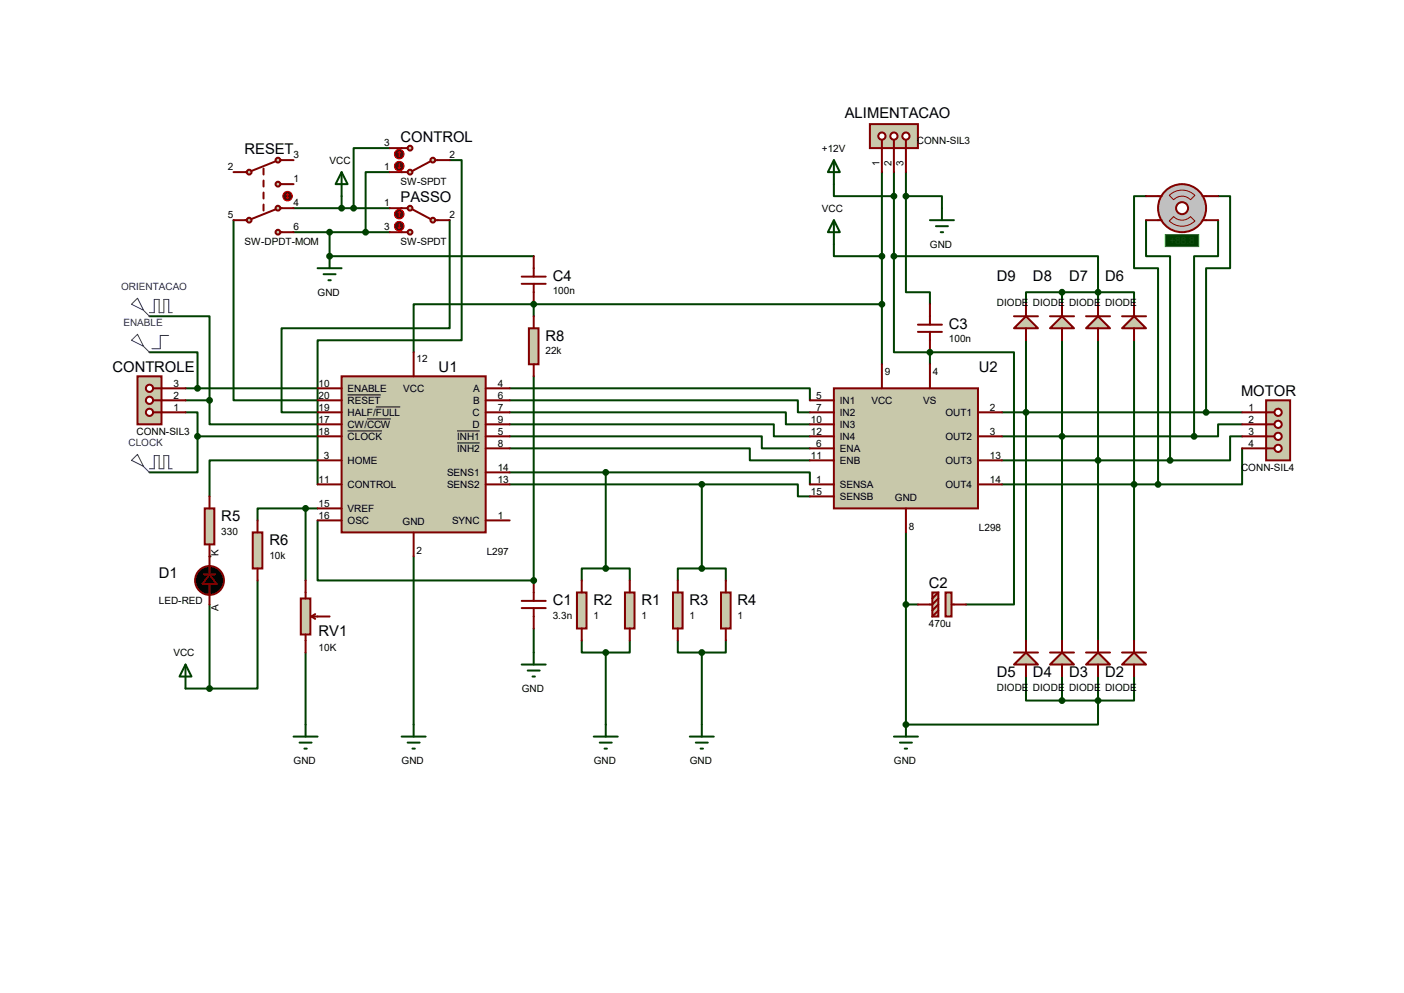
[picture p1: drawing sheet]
<svg xmlns="http://www.w3.org/2000/svg" width="297mm" height="210mm" viewBox="0 0 297 210" stroke-linecap="round" stroke-linejoin="round" font-family="sans-serif">
<g fill="none" stroke="#004000" stroke-width=".42">
<path d="M67.2 97.4h-22.9v7.6M107.8 82.1h63.5v2.6M107.8 84.7h61v2.5h2.5M107.8 92.3h53.4v2.5h10.1M107.8 94.8h50.8v2.6h12.7M107.8 87.2h58.4v2.5h5.1M107.8 89.7h55.9v2.6h7.6M107.8 99.9h20.3M128.1 99.9h43.2v2.5M128.1 99.9v20.3M107.8 102.4h40.7M148.5 102.4h20.3v2.6h2.5"/>
<path d="M148.5 102.4v17.8M128.1 120.2h-5v2.6M128.1 120.2h5.1v2.6M148.5 120.2h-5.1v2.6M148.5 120.2h5v2.6"/>
</g>
<circle cx="44.3" cy="117.7" r=".21" fill="#004000"/>
<g fill="none" stroke="#004000" stroke-width=".42">
<path d="M196.7 77v-2.5h17.8v53.3h-10.2M64.6 107.5h-10.1v2.6M64.6 107.5h2.6M64.6 107.5v15.3M87.5 117.7v35.5M64.6 138v15.2M112.9 132.9v5.1M123.1 135.5v2.5h5M128.1 138v15.2M133.2 135.5v2.5h-5.1M143.4 135.5v2.5h5.1M148.5 138v15.2"/>
<path d="M153.5 135.5v2.5h-5"/>
</g>
<circle cx="196.7" cy="74.5" r=".21" fill="#004000"/>
<g fill="none" stroke="#004000" stroke-width=".42">
<path d="M95.1 33.9h2.6v38.1h-30.5v30.4M176.4 38.9v2.6h12.7M186.6 36.4v17.8h-10.2v-2.6M189.1 36.4v38.1h7.6M191.6 36.4v5.1M49.4 46.6v38.1h17.8M62.1 49.1h7.6M72.3 41.5v2.5h-10.2M95.1 46.6v22.8h-35.5v17.8h7.6M191.6 41.5h7.7v2.5M191.6 41.5v20.3h5.1v2.5M39.2 87.2h2.6v5.1"/>
<path d="M41.8 92.3v7.6h-10.2M41.8 92.3h25.4M191.6 112.6v40.6M44.3 127.8v17.8M54.5 122.8v22.8h-10.2M191.6 127.8h2.6M39.2 145.6h5.1"/>
</g>
<circle cx="191.6" cy="153.2" r=".21" fill="#004000"/>
<g fill="none" stroke="#004000" stroke-width=".42">
<path d="M82.4 36.4h-5.1v12.7M82.4 31.3h-7.6v12.7M69.7 49.1h12.7M72.3 44h10.1M189.1 54.2h43.2v7.6M242.4 46.6v7.6h5.1v43.2M242.4 41.5h-2.5v15.2h5.1v45.7M257.7 46.6v7.6h-5.1v38.1M257.7 41.5h2.5v15.2h-5.1v30.5M31.6 74.5h10.2v7.6M31.6 66.9h12.7v17.8M112.9 64.3v2.6"/>
<path d="M217 72v63.5M224.7 61.8h-7.7v2.5M224.7 61.8v2.5M224.7 72v63.5M224.7 61.8h7.6M232.3 61.8h7.6v2.5M232.3 61.8v2.5M232.3 72v63.5M239.9 72v63.5M39.2 82.1h28M39.2 84.7h5.1M44.3 84.7v5h22.9"/>
<path d="M212 87.2h50.8M212 92.3h40.6M212 97.4h35.5M262.8 92.3h-2.6v5.1h-12.7M262.8 94.8v7.6h-17.8M262.8 89.7h-5.1v2.6h-5.1M212 102.4h33M217 143.1v5.1h7.7M224.7 143.1v5.1M224.7 148.2h7.6M232.3 148.2v5h-40.7M232.3 143.1v5.1"/>
<path d="M239.9 143.1v5.1h-7.6"/>
</g>
<circle cx="112.9" cy="64.3" r=".21" fill="#004000"/>
<path d="M186.6 54.2v22.8M186.6 64.3h-99.1v10.2M67.2 110.1v12.7h45.7" fill="none" stroke="#004000" stroke-width=".42"/>
<circle cx="112.9" cy="122.8" r=".21" fill="#004000"/>
<path d="M69.7 49.1v5.1M112.9 79.6v43.2" fill="none" stroke="#004000" stroke-width=".42"/>
<circle cx="69.7" cy="54.2" r=".21" fill="#004000"/>
<path d="M69.7 54.2h43.2" fill="none" stroke="#004000" stroke-width=".42"/>
<path d="M72.3 79.6h30.4v33h-30.4z" fill="#c8c8aa" stroke="#800000" stroke-width=".42"/>
<g fill="none" stroke="#800000" stroke-width=".42">
<path d="M87.5 74.5v5.1M67.2 87.2h5.1M67.2 89.7h5.1M67.2 92.3h5.1M67.2 97.4h5.1M67.2 84.7h5.1M67.2 82.1h5.1M102.7 87.2h5.1M102.7 89.7h5.1M102.7 92.3h5.1M102.7 84.7h5.1M102.7 82.1h5.1"/>
<path d="M102.7 94.8h5.1M102.7 99.9h5.1M67.2 110.1h5.1M67.2 102.4h5.1M67.2 107.5h5.1M87.5 112.6v5.1M102.7 110.1h5.1M102.7 102.4h5.1"/>
</g>
<path d="M73.5 91.1h7.3M73.5 83.5h7.1M77.6 88.6h5.1M79.5 86.1h5.2M96.7 91.1h4.8M96.7 93.7h4.8" fill="none" stroke="#000" stroke-width=".21"/>
<path d="M176.4 82.1h30.5v25.4h-30.5z" fill="#c8c8aa" stroke="#800000" stroke-width=".42"/>
<g fill="none" stroke="#800000" stroke-width=".42">
<path d="M186.6 77v5.1M196.7 77v5.1M171.3 84.7h5.1M171.3 87.2h5.1M171.3 94.8h5.1M171.3 92.3h5.1M171.3 97.4h5.1M171.3 89.7h5.1M206.9 87.2h5.1M206.9 92.3h5.1M206.9 97.4h5.1M171.3 102.4h5.1"/>
<path d="M171.3 105h5.1M191.6 107.5v5.1M206.9 102.4h5.1"/>
</g>
<path d="M132.2 125.3h2v7.6h-2z" fill="#c8c8aa" stroke="#800000" stroke-width=".42"/>
<path d="M133.2 122.8v2.5M133.2 132.9v2.6" fill="none" stroke="#800000" stroke-width=".42"/>
<path d="M122 125.3h2.1v7.6h-2.1z" fill="#c8c8aa" stroke="#800000" stroke-width=".42"/>
<path d="M123.1 122.8v2.5M123.1 132.9v2.6" fill="none" stroke="#800000" stroke-width=".42"/>
<path d="M142.4 125.3h2v7.6h-2z" fill="#c8c8aa" stroke="#800000" stroke-width=".42"/>
<path d="M143.4 122.8v2.5M143.4 132.9v2.6" fill="none" stroke="#800000" stroke-width=".42"/>
<path d="M152.5 125.3h2.1v7.6h-2.1z" fill="#c8c8aa" stroke="#800000" stroke-width=".42"/>
<path d="M44.3 117.7v3.8M44.3 123.5v4.3M153.5 122.8v2.5M153.5 132.9v2.6" fill="none" stroke="#800000" stroke-width=".42"/>
<g fill="#004000" stroke="#004000" stroke-width=".42">
<circle cx="128.1" cy="120.2" r=".51"/>
<circle cx="128.1" cy="99.9" r=".51"/>
<circle cx="148.5" cy="120.2" r=".51"/>
<circle cx="148.5" cy="102.4" r=".51"/>
</g>
<circle cx="44.3" cy="122.8" r="3" fill="#000" stroke="#800000" stroke-width=".42"/>
<path d="M43.1 121.5h2.5" fill="none" stroke="#800000" stroke-width=".38"/>
<path d="M44.3 121.5l1.5 2h-3z" fill="#000" stroke="#800000" stroke-width=".38"/>
<path d="M43.3 107.5h2v7.6h-2z" fill="#c8c8aa" stroke="#800000" stroke-width=".42"/>
<path d="M44.3 105v2.5M44.3 115.1v2.6" fill="none" stroke="#800000" stroke-width=".42"/>
<g fill="none" stroke="#004000" stroke-width=".42">
<path d="M176.4 46.6l1.3 2.5h-2.6zM176.4 46.6v5M85 155.8h5M86.2 157.1h2.6M87.2 158.3h.6M87.5 153.2v2.6M125.6 155.8h5.1M126.9 157.1h2.5M127.9 158.3h.5M128.1 153.2v2.6M145.9 155.8h5.1M147.2 157.1h2.5"/>
<path d="M148.2 158.3h.5M148.5 153.2v2.6M189.1 155.8h5.1M190.4 157.1h2.5M191.4 158.3h.5M191.6 153.2v2.6"/>
</g>
<g fill="#004000" stroke="#004000" stroke-width=".42">
<circle cx="128.1" cy="138" r=".51"/>
<circle cx="148.5" cy="138" r=".51"/>
</g>
<g fill="#c8c8aa" stroke="#800000" stroke-width=".42">
<path d="M200 125.3h1.3v5.1h-1.3z"/>
<path d="M197.2 125.3h1.3v5.1h-1.3z"/>
</g>
<path d="M198.5 126.6l-1.3 1.2h-3M198.5 129.1l-1.3 1.3M198.5 127.8l-1.3 1.3M198.5 125.3l-1.3 1.3M201.3 127.8h3" fill="none" stroke="#800000" stroke-width=".42"/>
<path d="M111.9 69.4h2v7.6h-2z" fill="#c8c8aa" stroke="#800000" stroke-width=".42"/>
<path d="M112.9 66.9v2.5M112.9 77v2.6" fill="none" stroke="#800000" stroke-width=".42"/>
<path d="M39.2 140.5l1.3 2.6h-2.5zM39.2 140.5v5.1" fill="none" stroke="#004000" stroke-width=".42"/>
<path d="M53.5 112.6h2v7.6h-2z" fill="#c8c8aa" stroke="#800000" stroke-width=".42"/>
<path d="M54.5 110.1v2.5M54.5 120.2v2.6" fill="none" stroke="#800000" stroke-width=".42"/>
<path d="M63.6 126.6h2.1v7.6h-2.1z" fill="#c8c8aa" stroke="#800000" stroke-width=".42"/>
<path d="M64.6 122.8v3.8M64.6 134.2v3.8M65.9 130.4l.8 .5M65.9 130.4h3.8M66.7 129.9l-.8 .5" fill="none" stroke="#800000" stroke-width=".42"/>
<circle cx="64.6" cy="107.5" r=".51" fill="#004000" stroke="#004000" stroke-width=".42"/>
<path d="M62.1 155.8h5.1M63.4 157.1h2.5M64.4 158.3h.5M64.6 153.2v2.6" fill="none" stroke="#004000" stroke-width=".42"/>
<path d="M239.9 138l2.5 2.5h-5z" fill="#c8c8aa" stroke="#800000" stroke-width=".42"/>
<path d="M237.4 138h5M239.9 135.5v2.5M239.9 140.5v2.6" fill="none" stroke="#800000" stroke-width=".42"/>
<path d="M232.3 138l2.5 2.5h-5.1z" fill="#c8c8aa" stroke="#800000" stroke-width=".42"/>
<path d="M229.7 138h5.1M232.3 135.5v2.5M232.3 140.5v2.6" fill="none" stroke="#800000" stroke-width=".42"/>
<path d="M224.7 138l2.5 2.5h-5.1z" fill="#c8c8aa" stroke="#800000" stroke-width=".42"/>
<path d="M222.1 138h5.1M224.7 135.5v2.5M224.7 140.5v2.6" fill="none" stroke="#800000" stroke-width=".42"/>
<path d="M217 138l2.6 2.5h-5.1z" fill="#c8c8aa" stroke="#800000" stroke-width=".42"/>
<path d="M214.5 138h5.1M217 135.5v2.5M217 140.5v2.6" fill="none" stroke="#800000" stroke-width=".42"/>
<path d="M239.9 66.9l2.5 2.5h-5z" fill="#c8c8aa" stroke="#800000" stroke-width=".42"/>
<path d="M237.4 66.9h5M239.9 64.3v2.6M239.9 69.4v2.6" fill="none" stroke="#800000" stroke-width=".42"/>
<path d="M232.3 66.9l2.5 2.5h-5.1z" fill="#c8c8aa" stroke="#800000" stroke-width=".42"/>
<path d="M229.7 66.9h5.1M232.3 64.3v2.6M232.3 69.4v2.6" fill="none" stroke="#800000" stroke-width=".42"/>
<path d="M224.7 66.9l2.5 2.5h-5.1z" fill="#c8c8aa" stroke="#800000" stroke-width=".42"/>
<path d="M222.1 66.9h5.1M224.7 64.3v2.6M224.7 69.4v2.6" fill="none" stroke="#800000" stroke-width=".42"/>
<path d="M214.5 69.4l2.5-2.5 2.6 2.5z" fill="#c8c8aa" stroke="#800000" stroke-width=".42"/>
<g fill="none" stroke="#800000" stroke-width=".42">
<path d="M110.4 58.5h5M112.9 54.2v4.3M110.4 60h5M112.9 60v4.3M194.2 70.2h5.1M194.2 68.7h5.1M196.7 64.3v4.4M196.7 70.2v4.3M214.5 66.9h5.1M217 64.3v2.6M217 69.4v2.6M110.4 128.6h5"/>
<path d="M110.4 127.1h5M112.9 122.8v4.3M112.9 128.6v4.3"/>
</g>
<g fill="none" stroke="#004000" stroke-width=".42">
<path d="M72.3 36.4l1.2 2.5h-2.5zM72.3 36.4v5.1M67.2 56.7h5.1M68.5 58h2.5M69.5 59.3h.5M69.7 54.2v2.5M196.7 46.6h5.1M198 47.8h2.5M199 49.1h.5M199.3 44v2.6M112.9 138v2.5M110.4 140.5h5"/>
<path d="M111.6 141.8h2.6M112.6 143.1h.6"/>
</g>
<circle cx="196.7" cy="74.5" r=".51" fill="#004000" stroke="#004000" stroke-width=".42"/>
<g fill="#c8c8aa" stroke="#800000" stroke-width=".42">
<circle cx="52.7" cy="36.4" r=".51"/>
<circle cx="58.8" cy="38.9" r=".51"/>
</g>
<path d="M51.9 36.4h.3M59.3 38.9h.3" fill="none" stroke="#800000" stroke-width=".42"/>
<circle cx="58.8" cy="33.9" r=".51" fill="#c8c8aa" stroke="#800000" stroke-width=".42"/>
<path d="M58.3 34.1l-5.1 2.1M59.3 33.9h.3" fill="none" stroke="#800000" stroke-width=".42"/>
<g fill="#c8c8aa" stroke="#800000" stroke-width=".42">
<circle cx="52.7" cy="46.6" r=".51"/>
<circle cx="58.8" cy="49.1" r=".51"/>
</g>
<path d="M51.9 46.6h.3M59.3 49.1h.3" fill="none" stroke="#800000" stroke-width=".42"/>
<circle cx="58.8" cy="44" r=".51" fill="#c8c8aa" stroke="#800000" stroke-width=".42"/>
<path d="M49.4 36.4h2.5M55.8 35.6v1.3M55.8 38.2v1.3M59.6 33.9h2.5M59.6 38.9h2.5M49.4 46.6h2.5M55.8 40.7v1.3M55.8 43.3v1.2M58.3 44.3l-5.1 2M59.3 44h2.8M59.6 49.1h2.5" fill="none" stroke="#800000" stroke-width=".42"/>
<circle cx="60.8" cy="41.5" r="1.02" fill="#400000" stroke="#f00" stroke-width=".21"/>
<path d="M60.6 41.7l.2 .3M60.8 41v1M60.8 41l-.2 .2M60.8 41l.3 .2M61.1 41.7l-.3 .3" fill="none" stroke="#f00" stroke-width=".21"/>
<circle cx="91.6" cy="46.6" r=".51" fill="#c8c8aa" stroke="#800000" stroke-width=".42"/>
<path d="M92.1 46.6h.5" fill="none" stroke="#800000" stroke-width=".42"/>
<circle cx="86.7" cy="44" r=".51" fill="#c8c8aa" stroke="#800000" stroke-width=".42"/>
<path d="M85 44h1.2M87.2 44.3l3.9 2" fill="none" stroke="#800000" stroke-width=".42"/>
<circle cx="86.7" cy="49.1" r=".51" fill="#c8c8aa" stroke="#800000" stroke-width=".42"/>
<path d="M82.4 49.1h3.8M82.4 44h2.6M92.6 46.6h2.5" fill="none" stroke="#800000" stroke-width=".42"/>
<circle cx="84.5" cy="47.8" r="1.02" fill="#400000" stroke="#f00" stroke-width=".21"/>
<path d="M84.2 48.1l.3 .2M84.5 47.3v1M84.7 48.1l-.2 .2" fill="none" stroke="#f00" stroke-width=".21"/>
<circle cx="84.5" cy="45.3" r="1.02" fill="#400000" stroke="#f00" stroke-width=".21"/>
<path d="M84.5 44.8l.2 .2M84.5 44.8l-.3 .2M84.5 44.8v1" fill="none" stroke="#f00" stroke-width=".21"/>
<g fill="#004000" stroke="#004000" stroke-width=".42">
<circle cx="72.3" cy="44" r=".51"/>
<circle cx="69.7" cy="49.1" r=".51"/>
</g>
<path d="M267.8 84.7h5.1v12.7h-5.1z" fill="#c8c8aa" stroke="#800000" stroke-width=".42"/>
<path d="M267.8 87.2h1.8" fill="none" stroke="#800000" stroke-width=".42"/>
<circle cx="270.4" cy="87.2" r=".76" fill="#fff" stroke="#800000" stroke-width=".42"/>
<path d="M267.8 89.7h1.8" fill="none" stroke="#800000" stroke-width=".42"/>
<circle cx="270.4" cy="89.7" r=".76" fill="#fff" stroke="#800000" stroke-width=".42"/>
<path d="M267.8 92.3h1.8" fill="none" stroke="#800000" stroke-width=".42"/>
<circle cx="270.4" cy="92.3" r=".76" fill="#fff" stroke="#800000" stroke-width=".42"/>
<path d="M267.8 94.8h1.8" fill="none" stroke="#800000" stroke-width=".42"/>
<circle cx="270.4" cy="94.8" r=".76" fill="#fff" stroke="#800000" stroke-width=".42"/>
<path d="M262.8 87.2h5M262.8 89.7h5M262.8 92.3h5M262.8 94.8h5" fill="none" stroke="#800000" stroke-width=".42"/>
<path d="M29.1 79.6h5.1v10.1h-5.1z" fill="#c8c8aa" stroke="#800000" stroke-width=".42"/>
<path d="M32.4 87.2h1.8" fill="none" stroke="#800000" stroke-width=".42"/>
<circle cx="31.6" cy="87.2" r=".76" fill="#fff" stroke="#800000" stroke-width=".42"/>
<path d="M32.4 84.7h1.8" fill="none" stroke="#800000" stroke-width=".42"/>
<circle cx="31.6" cy="84.7" r=".76" fill="#fff" stroke="#800000" stroke-width=".42"/>
<path d="M32.4 82.1h1.8" fill="none" stroke="#800000" stroke-width=".42"/>
<circle cx="31.6" cy="82.1" r=".76" fill="#fff" stroke="#800000" stroke-width=".42"/>
<path d="M34.2 87.2h5M34.2 84.7h5M34.2 82.1h5" fill="none" stroke="#800000" stroke-width=".42"/>
<path d="M184 26.2h10.2v5.1h-10.2z" fill="#c8c8aa" stroke="#800000" stroke-width=".42"/>
<path d="M186.6 29.5v1.8" fill="none" stroke="#800000" stroke-width=".42"/>
<circle cx="186.6" cy="28.8" r=".76" fill="#fff" stroke="#800000" stroke-width=".42"/>
<path d="M189.1 29.5v1.8" fill="none" stroke="#800000" stroke-width=".42"/>
<circle cx="189.1" cy="28.8" r=".76" fill="#fff" stroke="#800000" stroke-width=".42"/>
<path d="M191.6 29.5v1.8" fill="none" stroke="#800000" stroke-width=".42"/>
<circle cx="191.6" cy="28.8" r=".76" fill="#fff" stroke="#800000" stroke-width=".42"/>
<path d="M186.6 31.3v5.1M189.1 31.3v5.1M191.6 31.3v5.1" fill="none" stroke="#800000" stroke-width=".42"/>
<circle cx="186.6" cy="54.2" r=".51" fill="#004000" stroke="#004000" stroke-width=".42"/>
<circle cx="91.6" cy="33.9" r=".51" fill="#c8c8aa" stroke="#800000" stroke-width=".42"/>
<path d="M92.1 33.9h.5" fill="none" stroke="#800000" stroke-width=".42"/>
<circle cx="86.7" cy="36.4" r=".51" fill="#c8c8aa" stroke="#800000" stroke-width=".42"/>
<path d="M85 36.4h1.2M91.1 34.1l-3.9 2.1" fill="none" stroke="#800000" stroke-width=".42"/>
<circle cx="86.7" cy="31.3" r=".51" fill="#c8c8aa" stroke="#800000" stroke-width=".42"/>
<path d="M82.4 31.3h3.8M82.4 36.4h2.6M92.6 33.9h2.5" fill="none" stroke="#800000" stroke-width=".42"/>
<circle cx="84.5" cy="32.6" r="1.02" fill="#400000" stroke="#f00" stroke-width=".21"/>
<path d="M84.5 32.1l.2 .2M84.5 32.1l-.3 .2M84.5 32.1v1" fill="none" stroke="#f00" stroke-width=".21"/>
<circle cx="84.5" cy="35.1" r="1.02" fill="#400000" stroke="#f00" stroke-width=".21"/>
<path d="M84.2 35.4l.3 .2M84.5 34.6v1M84.7 35.4l-.2 .2" fill="none" stroke="#f00" stroke-width=".21"/>
<g fill="#004000" stroke="#004000" stroke-width=".42">
<circle cx="191.6" cy="127.8" r=".51"/>
<circle cx="189.1" cy="41.5" r=".51"/>
<circle cx="44.3" cy="145.6" r=".51"/>
<circle cx="189.1" cy="54.2" r=".51"/>
</g>
<path d="M176.4 33.9l1.3 2.5h-2.6zM176.4 33.9v5" fill="none" stroke="#004000" stroke-width=".42"/>
<circle cx="250.1" cy="44" r="5.1" fill="#c0c0c0" stroke="#800000" stroke-width=".42"/>
<circle cx="250.1" cy="44" r="1.27" fill="#fff" stroke="#800000" stroke-width=".42"/>
<path d="M245 41.5h.7M245 46.6h.7M254.4 41.5h.7M254.4 46.6h.7" fill="none" stroke="#800000" stroke-width=".42"/>
<path d="M246.5 49.6h7.1v2.6h-7.1z" fill="#004000" stroke="#0f0" stroke-width=".21"/>
<path d="M247.4 46.7l.9-.9a2.46 2.46 0 0 0 3.5 0l1 .9a3.9 3.9 0 0 1-5.4 0zM247.4 41.3a3.9 3.9 0 0 1 5.4 0l-1 .9a2.46 2.46 0 0 0-3.5 0z" fill="none" stroke="#800000" stroke-width=".21"/>
<path d="M242.4 41.5h2.6M242.4 46.6h2.6M255.1 41.5h2.6M255.1 46.6h2.6" fill="none" stroke="#800000" stroke-width=".42"/>
<path d="M27.8 72l1.3-1.3 1.3 2.5zM29.1 63.1l1.3 2.5-2.6-1.3zM30.4 73.2l1.2 1.3M30.4 65.6l1.2 1.3M31.6 66.1h1v-2.8h1.1v2.8h1v-2.8h1v2.8h.7M35.7 71h-1.8v2.7h-1.8M27.8 97.4l1.3-1.3 1.3 2.5zM30.4 98.6l1.2 1.3M31.6 99.1h1v-2.7h1.1v2.7h1v-2.7h1v2.7h.7" fill="none" stroke="#0000c0" stroke-width=".21"/>
<g fill="#004000" stroke="#004000" stroke-width=".42">
<circle cx="41.8" cy="92.3" r=".51"/>
<circle cx="191.6" cy="41.5" r=".51"/>
<circle cx="191.6" cy="153.2" r=".51"/>
<circle cx="217" cy="87.2" r=".51"/>
<circle cx="224.7" cy="92.3" r=".51"/>
<circle cx="232.3" cy="97.4" r=".51"/>
<circle cx="239.9" cy="102.4" r=".51"/>
<circle cx="232.3" cy="61.8" r=".51"/>
<circle cx="224.7" cy="61.8" r=".51"/>
<circle cx="232.3" cy="148.2" r=".51"/>
<circle cx="224.7" cy="148.2" r=".51"/>
<circle cx="247.5" cy="97.4" r=".51"/>
<circle cx="245" cy="102.4" r=".51"/>
<circle cx="252.6" cy="92.3" r=".51"/>
<circle cx="255.1" cy="87.2" r=".51"/>
<circle cx="77.3" cy="49.1" r=".51"/>
<circle cx="74.8" cy="44" r=".51"/>
<circle cx="41.8" cy="82.1" r=".51"/>
<circle cx="44.3" cy="84.7" r=".51"/>
<circle cx="112.9" cy="64.3" r=".51"/>
<circle cx="186.6" cy="64.3" r=".51"/>
<circle cx="112.9" cy="122.8" r=".51"/>
<circle cx="69.7" cy="54.2" r=".51"/>
</g>
<g font-size="3.1">
<text x="84.8" y="29.9">CONTROL</text>
<text x="178.7" y="25.1">ALIMENTACAO</text>
<text x="51.7" y="32.5">RESET</text>
<text x="84.8" y="42.6">PASSO</text>
<text x="116.9" y="59.4">C4</text>
<text x="210.9" y="59.4">D9</text>
<text x="218.5" y="59.4">D8</text>
<text x="226.1" y="59.4">D7</text>
<text x="233.8" y="59.4">D6</text>
<text x="200.7" y="69.5">C3</text>
<text x="115.4" y="72.1">R8</text>
<text x="23.8" y="78.7">CONTROLE</text>
<text x="92.8" y="78.7">U1</text>
<text x="207.1" y="78.7">U2</text>
<text x="262.6" y="83.8">MOTOR</text>
<text x="46.8" y="110.2">R5</text>
<text x="57" y="115.2">R6</text>
<text x="33.6" y="122.3">D1</text>
<text x="196.5" y="124.4">C2</text>
<text x="116.9" y="127.9">C1</text>
<text x="125.6" y="127.9">R2</text>
<text x="135.7" y="127.9">R1</text>
<text x="145.9" y="127.9">R3</text>
<text x="156" y="127.9">R4</text>
<text x="67.4" y="134.6">RV1</text>
<text x="210.9" y="143.2">D5</text>
<text x="218.5" y="143.2">D4</text>
<text x="226.1" y="143.2">D3</text>
<text x="233.8" y="143.2">D2</text>
</g>
<g font-size="2.1">
<text x="62.1" y="33.5">3</text>
<text x="69.7" y="34.6">VCC</text>
<text x="81.2" y="30.9">3</text>
<text x="95.1" y="33.5">2</text>
<text x="173.9" y="32.1">+12V</text>
<text x="186.1" y="35.1" transform="rotate(-90 186.1 35.1)">1</text>
<text x="188.6" y="35.1" transform="rotate(-90 188.6 35.1)">2</text>
<text x="191.1" y="35.1" transform="rotate(-90 191.1 35.1)">3</text>
<text x="194" y="30.5">CONN-SIL3</text>
<text x="48.2" y="36">2</text>
<text x="62.1" y="38.6">1</text>
<text x="81.2" y="36">1</text>
<text x="84.8" y="39.1">SW-SPDT</text>
<text x="48.2" y="46.2">5</text>
<text x="62.1" y="43.6">4</text>
<text x="81.2" y="43.6">1</text>
<text x="95.1" y="46.2">2</text>
<text x="173.9" y="44.8">VCC</text>
<text x="51.7" y="51.8">SW-DPDT-MOM</text>
<text x="62.1" y="48.7">6</text>
<text x="81.2" y="48.7">3</text>
<text x="84.8" y="51.8">SW-SPDT</text>
<text x="196.7" y="52.4">GND</text>
<text x="67.2" y="62.6">GND</text>
<text x="116.9" y="62.3">100n</text>
<text x="210.9" y="64.8">DIODE</text>
<text x="218.5" y="64.8">DIODE</text>
<text x="226.1" y="64.8">DIODE</text>
<text x="233.8" y="64.8">DIODE</text>
<text x="88.1" y="76.7">12</text>
<text x="115.4" y="75">22k</text>
<text x="200.7" y="72.4">100n</text>
<text x="36.7" y="81.7">3</text>
<text x="67.4" y="81.7">10</text>
<text x="73.5" y="82.9">ENABLE</text>
<text x="85.3" y="82.8">VCC</text>
<text x="100.1" y="82.9">A</text>
<text x="105.3" y="81.7">4</text>
<text x="187.2" y="79.2">9</text>
<text x="197.4" y="79.2">4</text>
<text x="36.7" y="86.8">1</text>
<text x="36.7" y="84.3">2</text>
<text x="67.4" y="86.8">19</text>
<text x="67.4" y="89.4">17</text>
<text x="67.4" y="84.3">20</text>
<text x="73.5" y="88">HALF/FULL</text>
<text x="73.5" y="85.4">RESET</text>
<text x="99.9" y="88">C</text>
<text x="100.1" y="85.4">B</text>
<text x="105.3" y="84.3">6</text>
<text x="105.3" y="86.8">7</text>
<text x="105.3" y="89.4">9</text>
<text x="171.5" y="89.4">10</text>
<text x="172.7" y="84.3">5</text>
<text x="172.7" y="86.8">7</text>
<text x="177.7" y="85.4">IN1</text>
<text x="177.7" y="88">IN2</text>
<text x="184.4" y="85.3">VCC</text>
<text x="195.3" y="85.3">VS</text>
<text x="200" y="88">OUT1</text>
<text x="209.4" y="86.8">2</text>
<text x="264.1" y="86.8">1</text>
<text x="264.1" y="89.4">2</text>
<text x="28.9" y="91.9">CONN-SIL3</text>
<text x="67.4" y="91.9">18</text>
<text x="73.5" y="90.5">CW/CCW</text>
<text x="73.5" y="93">CLOCK</text>
<text x="96.7" y="93">INH1</text>
<text x="96.7" y="95.6">INH2</text>
<text x="99.9" y="90.5">D</text>
<text x="105.3" y="91.9">5</text>
<text x="105.3" y="94.4">8</text>
<text x="171.5" y="91.9">12</text>
<text x="172.7" y="94.4">6</text>
<text x="177.7" y="95.6">ENA</text>
<text x="177.7" y="90.5">IN3</text>
<text x="177.7" y="93">IN4</text>
<text x="200" y="93">OUT2</text>
<text x="209.4" y="91.9">3</text>
<text x="264.1" y="91.9">3</text>
<text x="264.1" y="94.4">4</text>
<text x="68.5" y="97">3</text>
<text x="73.5" y="98.1">HOME</text>
<text x="94.6" y="100.7">SENS1</text>
<text x="105.3" y="99.5">14</text>
<text x="171.5" y="97">11</text>
<text x="177.7" y="98.1">ENB</text>
<text x="200" y="98.1">OUT3</text>
<text x="209.4" y="97">13</text>
<text x="262.6" y="99.5">CONN-SIL4</text>
<text x="67.4" y="102.1">11</text>
<text x="67.4" y="107.1">15</text>
<text x="73.5" y="103.2">CONTROL</text>
<text x="94.6" y="103.2">SENS2</text>
<text x="105.3" y="102.1">13</text>
<text x="171.5" y="104.6">15</text>
<text x="172.7" y="102.1">1</text>
<text x="177.7" y="103.2">SENSA</text>
<text x="177.7" y="105.7">SENSB</text>
<text x="189.3" y="105.9">GND</text>
<text x="200" y="103.2">OUT4</text>
<text x="209.4" y="102.1">14</text>
<text x="46.8" y="113.1">330</text>
<text x="67.4" y="109.7">16</text>
<text x="73.5" y="110.8">OSC</text>
<text x="73.5" y="108.3">VREF</text>
<text x="85.2" y="111">GND</text>
<text x="95.6" y="110.8">SYNC</text>
<text x="105.3" y="109.7">1</text>
<text x="192.3" y="112">8</text>
<text x="207.1" y="112.2">L298</text>
<text x="46.2" y="117.7" transform="rotate(-90 46.2 117.7)">K</text>
<text x="57" y="118.2">10k</text>
<text x="88.1" y="117.1">2</text>
<text x="103" y="117.3">L297</text>
<text x="33.6" y="127.8">LED-RED</text>
<text x="46.2" y="129.2" transform="rotate(-90 46.2 129.2)">A</text>
<text x="116.9" y="130.9">3.3n</text>
<text x="125.6" y="130.9">1</text>
<text x="135.7" y="130.9">1</text>
<text x="145.9" y="130.9">1</text>
<text x="156" y="130.9">1</text>
<text x="67.4" y="137.6">10K</text>
<text x="196.5" y="132.5">470u</text>
<text x="36.7" y="138.8">VCC</text>
<text x="110.4" y="146.4">GND</text>
<text x="210.9" y="146.1">DIODE</text>
<text x="218.5" y="146.1">DIODE</text>
<text x="226.1" y="146.1">DIODE</text>
<text x="233.8" y="146.1">DIODE</text>
<text x="62.1" y="161.6">GND</text>
<text x="85" y="161.6">GND</text>
<text x="125.6" y="161.6">GND</text>
<text x="145.9" y="161.6">GND</text>
<text x="189.1" y="161.6">GND</text>
</g>
<text font-size="2.1" fill="#008000" x="247.4" y="51.6">+88.8</text>
<g font-size="2.1" fill="#0000c0">
<text x="25.6" y="61.3">ORIENTACAO</text>
<text x="26.1" y="68.9">ENABLE</text>
<text x="27.2" y="94.3">CLOCK</text>
</g>
</svg>
